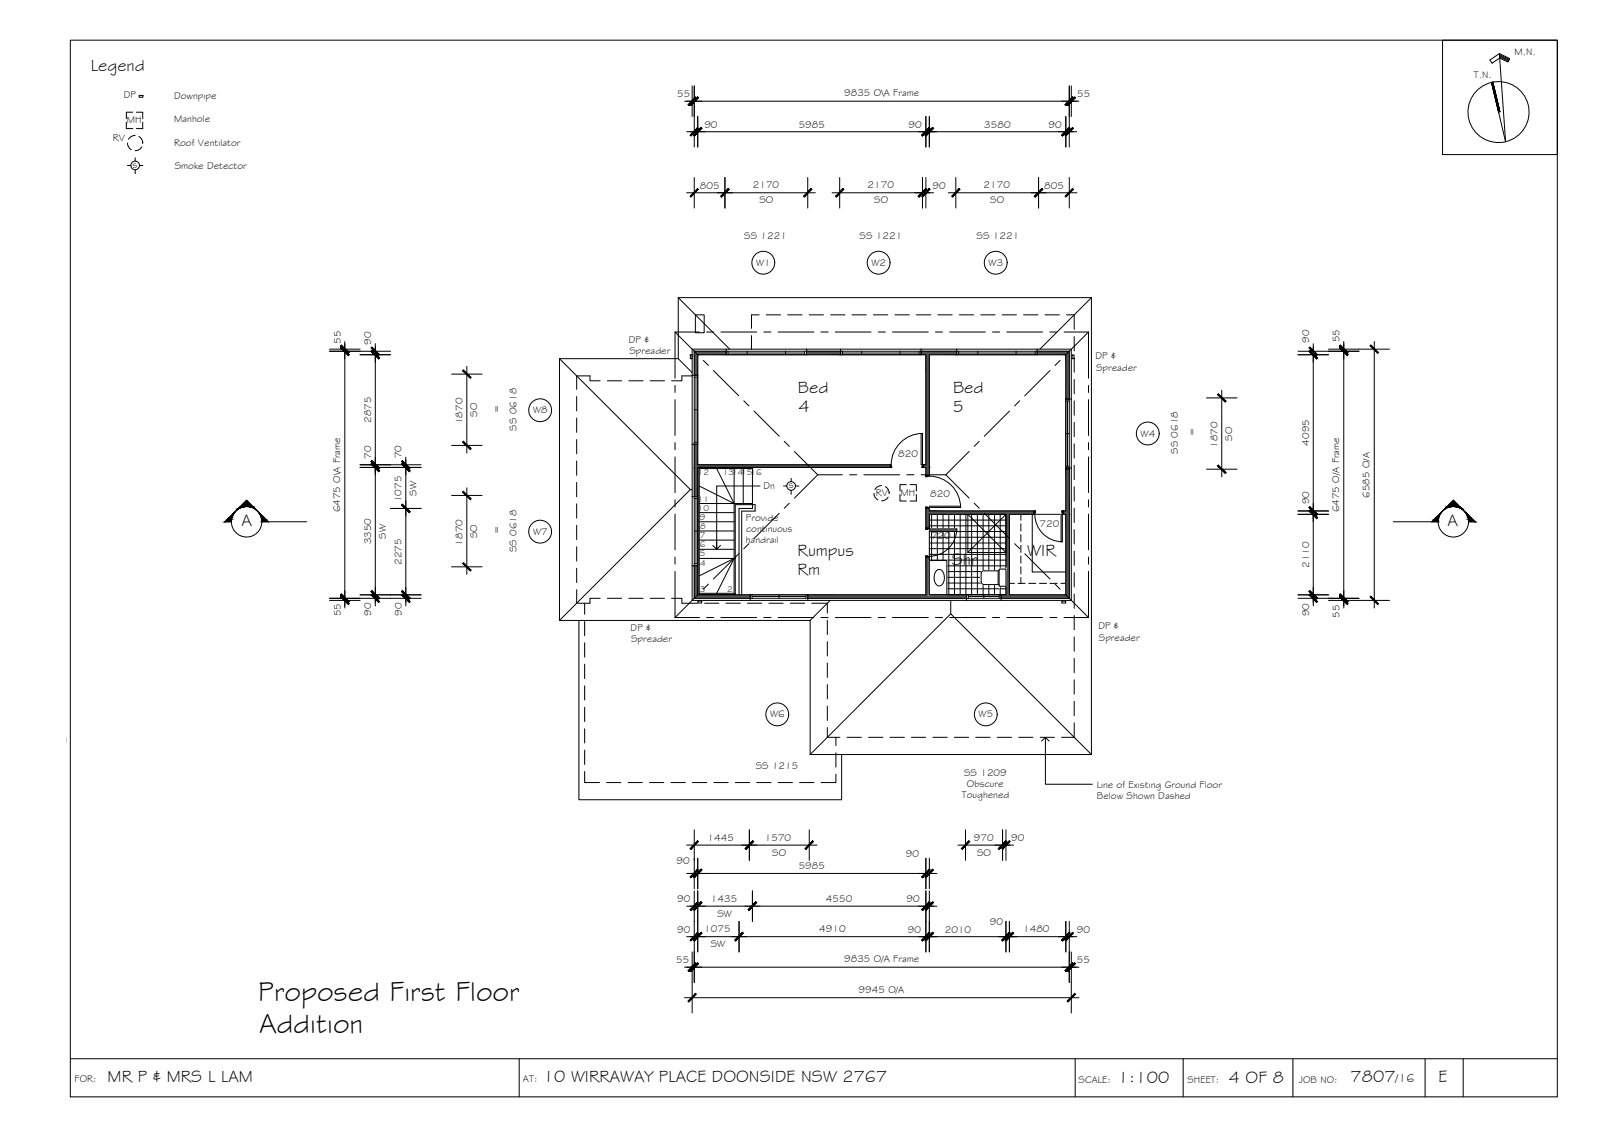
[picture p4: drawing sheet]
<svg xmlns="http://www.w3.org/2000/svg" width="420mm" height="297mm" viewBox="0 0 420 297" stroke-linecap="round" stroke-linejoin="round" font-family="sans-serif">
<!-- layer: HATCH -->
<g fill="#545454" stroke="#545454" stroke-width=".26">
<path d="M272 92.1l8.4 .9v-.9zM272 92.1l8.4 .9h-8.4z"/>
<path d="M241.6 92.1l9.3 .9v-.9zM241.6 92.1l9.3 .9h-9.3z"/>
<path d="M211.5 92.1l9 .9v-.9zM211.5 92.1l9 .9h-9z"/>
<path d="M182.1 92.1l8.3 .9v-.9zM182.1 92.1l8.3 .9h-8.3z"/>
<path d="M182.1 93l.9 5.4v-5.4zM182.1 93l.9 5.4h-.9z"/>
<path d="M279.5 93l.9 11.6v-11.6zM279.5 93l.9 11.6h-.9z"/>
<path d="M242.8 93l.9 28.8v-28.8zM242.8 93l.9 28.8h-.9z"/>
<path d="M182.1 116.5l.9 5.3v-5.3zM182.1 116.5l.9 5.3h-.9z"/>
<path d="M242.1 121.8l1.6 .7v-.7zM242.1 121.8l1.6 .7h-1.6z"/>
<path d="M182.1 121.8l51.4 .7v-.7zM182.1 121.8l51.4 .7h-51.4z"/>
<path d="M242.8 122.5l.9 2.1v-2.1zM242.8 122.5l.9 2.1h-.9z"/>
<path d="M182.1 122.5l.9 7.7v-7.7zM182.1 122.5l.9 7.7h-.9z"/>
<path d="M279.5 122.7l.9 11.3v-11.3zM279.5 122.7l.9 11.3h-.9z"/>
<path d="M242.8 133.3l.9 .7v-.7zM242.8 133.3l.9 .7h-.9z"/>
<path d="M278.8 134l1.6 .8v-.8zM278.8 134l1.6 .8h-1.6z"/>
<path d="M242.8 134l28.4 .8v-.8zM242.8 134l28.4 .8h-28.4z"/>
<path d="M242.8 134.8l.9 3.6v-3.6zM242.8 134.8l.9 3.6h-.9z"/>
<path d="M263.8 134.8l.9 9v-9zM263.8 134.8l.9 9h-.9z"/>
<path d="M242.8 146l.9 1v-1zM242.8 146l.9 1h-.9z"/>
<path d="M279.5 134.8l.9 21.1v-21.1zM279.5 134.8l.9 21.1h-.9z"/>
<path d="M263.8 143.8l.9 12.1v-12.1zM263.8 143.8l.9 12.1h-.9z"/>
<path d="M242.8 147l.9 8.9v-8.9zM242.8 147l.9 8.9h-.9z"/>
<path d="M182.1 148.3l.9 7.6v-7.6zM182.1 148.3l.9 7.6h-.9z"/>
<path d="M262.6 155.9l17.8 1v-1zM262.6 155.9l17.8 1h-17.8z"/>
<path d="M182.1 155.9l14.7 1v-1zM182.1 155.9l14.7 1h-14.7z"/>
<path d="M211.9 155.9l41.6 1v-1zM211.9 155.9l41.6 1h-41.6z"/>
</g>
<!-- layer: WINDOWS -->
<g fill="none" stroke="#000" stroke-width=".26">
<path d="M181.5 98.4v18.1M182.1 98.4h.9v18.1h-.9zM182.1 98.9h.9M182.5 98.9v17.1M183 98.4v18.1M190.4 92.1h21.1v.9h-21.1zM190.4 93h21.1M190.4 91.5h21.1M190.9 92.1v.9M190.9 92.6h20.1M196 92.1v.9M206 92.1v.9"/>
<path d="M211 92.1v.9M220.5 92.1h21.1v.9h-21.1zM220.5 93h21.1M220.5 91.5h21.1M221 92.6h20.1M221 92.1v.9M226 92.1v.9M236 92.1v.9M241.1 92.1v.9M250.9 92.1h21.1v.9h-21.1zM250.9 93h21.1M250.9 91.5h21.1"/>
<path d="M251.4 92.6h20.1M251.4 92.1v.9M256.4 92.1v.9M266.5 92.1v.9M271.5 92.1v.9M182.1 107.4h.9M182.1 116h.9M279.5 104.6h.9v18.1h-.9zM279.5 105.1h.9M279.5 104.6v18.1M279.5 113.7h.9M280 105.1v17.1"/>
<path d="M281 104.6v18.1M181.5 130.2v18.1M182.1 130.2h.9v18.1h-.9zM182.1 130.7h.9M182.1 139.2h.9M182.5 130.7v17.1M183 130.2v18.1M279.5 123h.9M279.5 122.2h.9M182.1 147.8h.9M196.8 155.9h15.1v1h-15.1zM196.8 155.9h15.1"/>
<path d="M196.8 157.4h15.1M197.3 156.4h14.1M197.3 155.9v1M204.3 155.9v1M211.4 155.9v1M253.5 155.9h9.1v1h-9.1zM253.5 155.9h9.1M253.5 157.4h9.1M254 155.9v1M254 156.4h8.1M258 155.9v1M262.1 155.9v1"/>
<circle cx="200.2" cy="68.9" r="3"/>
<circle cx="230.4" cy="68.9" r="3"/>
<circle cx="261.2" cy="68.9" r="3"/>
<circle cx="141.7" cy="107.6" r="3"/>
<circle cx="301" cy="113.6" r="3"/>
<circle cx="141.7" cy="139.4" r="3"/>
<circle cx="203.9" cy="187.3" r="3"/>
<circle cx="258.5" cy="187.3" r="3"/>
</g>
<!-- layer: NEWWORK -->
<g fill="none" stroke="#000" stroke-width=".26">
<path d="M190.4 91.5v1.5h-7.4v5.4h-1.5M190.4 92.1h-8.3v6.3M211.5 91.5v1.5h9v-1.5M211.5 92.1h9M241.6 91.5v1.5h1.2v28.8h-.7v.7h.7v2.1h.9v-31.6h7.2v-1.5M241.6 92.1h9.3M272 91.5v1.5h7.5v11.6h1.5M272 92.1h8.4v12.5M181.5 116.5h1.5v5.3h50.5v.7h-50.5v7.7h-1.5M182.1 116.5v13.7M264.7 134.8h14.8v21.1h-14.8zM271.2 134.8v-.8h-27.5v-.7h-.9v5.1h.9"/>
<path d="M280.4 122.7v34.2h-17.8M281 122.7h-1.5v11.3h-.7v.8M181.5 148.3h1.5v7.6h13.8v1.5M182.1 148.3v8.6h14.7M211.9 156.9h41.6M243.7 146h-.9v9.9h-30.9v1.5M253.5 157.4v-1.5h-9.8v-21.1h20.1v21.1h-1.2v1.5"/>
</g>
<!-- layer: BORDER -->
<g fill="none" stroke="#000" stroke-width=".26">
<path d="M18.4 10.5h390v277.1h-390zM378.3 10.5h30.1v30h-30.1zM393.2 14l2.7 1.4-.4 .9-2.2-1.1-2 1.4-.5-.9 2.4-1.7 1.7 23.2-3.7-15.6M393.3 14.3l2.5 1.3M393.3 14.6l2.4 1.2M393.3 14.9l2.3 1.1M391.5 21.5l1.9 7.8M18.4 277.6h390M136.2 277.6v10M282 277.6v10M310.3 277.6v10M339.1 277.6v10"/>
<path d="M373.8 277.6v10M383.8 277.6v10"/>
<circle cx="393" cy="29.4" r="8"/>
</g>
<!-- layer: SERVICES -->
<g fill="none" stroke="#000" stroke-width=".26">
<path d="M33.1 32v1.7h1.7M33.4 37.5l.4 1.1 .6 .6M34.8 29.4h-1.7v1.7M35.4 35.5l-1.1 .3-.6 .7M35.8 29.4h1.6v1.7M36.4 35.8l.7 .6 .3 1.1M36.5 25h1v.5h-1zM37.2 38.5l-.7 .7-1.1 .3M37.4 37.5h.1M37.4 32v1.7h-1.6M33.4 43.4h.9M35.5 41.4v.9"/>
<path d="M35.5 44.5v1M36.6 43.4h.9M181 93h.5v1h-.5zM281.2 93h.5v1h-.5zM205.5 127.4h.9M207.5 125.4v.9M207.5 128.6v1M208.6 127.4h.9M229.2 129.3l.3 1.1 .7 .6M231.2 127.3l-1.1 .3-.6 .7M232.2 127.6l.7 .6 .3 1.1M232.9 130.3l-.6 .7-1.1 .3"/>
<path d="M233.2 129.3h.1M236 129.7v1.7h1.7M237.7 127.1h-1.7v1.6M238.7 127.1h1.6v1.6M240.3 129.7v1.7h-1.6M183 157.6h1v.5h-1zM278.5 157.6h1v.5h-1z"/>
<circle cx="35.5" cy="43.4" r="1.13"/>
<circle cx="207.5" cy="127.4" r="1.13"/>
</g>
<!-- layer: EXISTING -->
<g fill="none" stroke="#000" stroke-width=".26">
<path d="M157.4 99.8h-2.7v-1.3h-3.5v3.6M159.3 99.8h3.7M164.9 99.8h3.8M170.5 99.8h3.8M181.5 98.5h-2.7v1.3h-2.6M182.4 82.5h2.3v4.7h-2.3zM197.1 88v3.5M199.1 82.5h-2v3.6M201 82.5h3.7M206.6 82.5h3.7M212.2 82.5h3.8M217.9 82.5h3.7"/>
<path d="M223.5 82.5h3.7M229.1 82.5h3.7M234.7 82.5h3.8M240.4 82.5h3.7M246 82.5h3.7M251.6 82.5h3.7M257.2 82.5h3.8M262.9 82.5h3.7M268.5 82.5h3.7M274.1 82.5h3.7M279.7 82.5h2v3.9M281.7 88.2v3.8"/>
<path d="M281.7 93.9v3.7M281.7 99.5v3.7M151.2 104v3.7M151.2 109.6v3.7M151.2 115.2v3.8M281.7 105.1v3.8M281.7 110.7v3.8M281.7 116.4v3.7M151.2 120.9v3.7M151.2 126.5v3.7M151.2 132.1v3.7M151.2 137.7v3.8"/>
<path d="M281.7 122v3.7M281.7 127.6v3.8M281.7 133.2v3.8M281.7 138.9v3.7M151.2 154.6v3.6h3.5v-1.3h2.7M151.2 143.4v3.7M151.2 149v3.7M153.3 158.2v2.8M159.3 156.9h3.7M164.9 156.9h3.8M170.5 156.9h3.8M176.2 156.9h2.6v1.3h4.1"/>
<path d="M184.8 158.2h3.7M190.4 158.2h3.8M196 158.2h3.8M201.7 158.2h3.7M207.3 158.2h3.7M212.9 158.2h4.1v2.5M281.7 144.5v3.7M281.7 150.1v3.8M281.7 155.7v3.8M153.3 162.9v3.8M153.3 168.5v3.8M153.3 174.2v3.7"/>
<path d="M153.3 179.8v3.7M217 162.6v3.8M217 168.2v3.8M217 173.9v3.7M217 179.5v3.7M281.7 161.4v3.7M281.7 167v3.7M281.7 172.6v3.8M281.7 178.2v3.8M153.3 185.4v3.8M153.3 191v3.8M153.3 196.7v3.7"/>
<path d="M217 190.7v2.6h3.3M217 185.1v3.8M219.2 193.3v2.2M219.2 197.4v3.7M222.2 193.3h3.7M227.8 193.3h3.7M233.4 193.3h3.8M239 193.3h3.8M244.7 193.3h3.7M250.3 193.3h3.7M255.9 193.3h3.8M261.5 193.3h3.8"/>
<path d="M267.2 193.3h3.7M272.8 193.3h3.7M281.7 183.9v3.7M281.7 189.5v3.8h-3.3M153.3 202.3v2.9h3.9M159.1 205.2h3.7M164.7 205.2h3.8M170.4 205.2h3.7M176 205.2h3.7M181.6 205.2h3.7M187.2 205.2h3.8M192.9 205.2h3.7"/>
<path d="M198.5 205.2h3.7M204.1 205.2h3.7M209.7 205.2h3.8M219.2 203v2.2h-3.8"/>
</g>
<!-- layer: ROOFPLAN EXIST. -->
<g fill="none" stroke="#000" stroke-width=".26">
<path d="M177.9 78v16M177.9 78h108.3M177.9 78l13.5 13.5M286.2 78v119.8M286.2 78l-13.5 13.5M146.7 94v68.7M146.7 94h31.2M146.7 94l34.3 34.3M177.9 94l3.6 3.7M181 128.3l-34.3 34.4M181 128.3h.5M217.7 157.4l-5.2 5.3"/>
<path d="M249.4 157.4v3.5M146.7 162.7h65.8M151.8 162.7v47h68.9v-11.9M212.5 162.7v35.1M249.4 160.9l-36.9 36.9M249.4 160.9l36.8 36.9M212.5 197.8h73.7"/>
</g>
<!-- layer: TILES -->
<g fill="none" stroke="#000" stroke-width=".26">
<path d="M243.7 136.3h20.1M243.7 137.9h20.1M243.7 139.4h20.1M244.3 134.8v21.1M245.8 134.8v21.1M247.3 134.8v21.1M248.8 134.8v21.1M250.3 134.8v21.1M251.8 134.8v21.1M253.3 134.8v21.1M254.8 134.8v21.1M256.3 134.8v21.1"/>
<path d="M257.8 134.8v21.1M259.3 134.8v21.1M260.8 134.8v21.1M262.3 134.8v21.1M243.7 140.9h20.1M243.7 142.4h20.1M243.7 143.8h20.1M243.7 145.3h20.1M243.7 146.8h20.1M243.7 148.4h20.1M243.7 149.9h20.1M243.7 151.4h20.1"/>
<path d="M243.7 152.9h20.1M243.7 154.4h20.1M243.7 155.9h20.1"/>
</g>
<!-- layer: 0.13 -->
<g fill="none" stroke="#000" stroke-width=".26">
<path d="M241.9 113.6a8.2 8.2 0 0 0-8.2 8.2M243.7 124.8a8.2 8.2 0 0 1 8.2 8.2M250.9 138.6a7.2 7.2 0 0 1-7.2 7.3M267.7 134.8v1.6M267.7 137.3v1.9M270.7 134.8v15.2h8.8M271.4 134.8a7.2 7.2 0 0 0 7.2 7.2M264.7 152.9h1.4M267 152.9h1.8M267.7 140.2v1.8M267.7 143v1.8M267.7 145.8v1.9"/>
<path d="M267.7 148.6v1.9M267.7 151.4v1.5M269.8 152.9h1.9M272.6 152.9h1.9M275.4 152.9h1.9M278.2 152.9h1.3"/>
</g>
<!-- layer: ROOFPLAN NEW -->
<g fill="none" stroke="#000" stroke-width=".26">
<path d="M177 87.1v12.1M177 87.1h6.4M177 87.1l6.2 6.1M184.5 94.5l1.3 1.3M185.3 87.1h1.9M187.1 97.1l6.7 6.7M189.1 87.1h9.3M200.3 87.1h1.9M204.1 87.1h9.4M215.3 87.1h1.9M219.1 87.1h9.3M230.3 87.1h1.9"/>
<path d="M234.1 87.1h9.3M245.3 87.1h1.9M249.1 87.1h9.4M260.3 87.1h1.9M264.1 87.1h9.3M275.3 87.1h1.9M275.4 97.1l-6.6 6.7M278 94.5l-1.3 1.3M279.1 87.1h6.4M285.5 87.1v12.1M285.5 87.1l-6.1 6.1M177 101v1.9"/>
<path d="M177 104.8v9.4M177 116v1.9M177 119.8v9.4M195.1 105.1l1.3 1.3M197.7 107.8l6.7 6.6M205.7 115.7l1.3 1.3M208.4 118.4l6.1 6.1M254.2 118.4l-6.1 6.1M256.8 115.7l-1.3 1.3M264.8 107.8l-6.6 6.6M267.4 105.1l-1.3 1.3M285.5 101v1.9"/>
<path d="M285.5 104.8v9.4M285.5 116v1.9M285.5 119.8v9.4M177 131v1.9M177 134.8v9.4M204.4 134.6l-6.7 6.6M207 131.9l-1.3 1.3M214.5 124.5l-6.1 6.1M214.5 124.5h6.4M222.8 124.5h1.9M226.6 124.5h9.4M237.8 124.5h1.9"/>
<path d="M241.6 124.5h6.5M248.1 124.5l6.1 6.1M255.5 131.9l1.3 1.3M258.2 134.6l6.6 6.6M285.5 131v1.9M285.5 134.8v9.4M177 146v1.9M177 149.8v12.1M183.2 155.8l-6.2 6.1M185.8 153.1l-1.3 1.4M193.8 145.2l-6.7 6.6M196.4 142.5l-1.3 1.4"/>
<path d="M266.1 142.5l1.3 1.4M268.8 145.2l6.6 6.6M276.7 153.1l1.3 1.4M279.4 155.8l6.1 6.1M285.5 146v1.9M285.5 149.8v12.1M177 161.9h6.4M185.3 161.9h1.9M189.1 161.9h9.3M200.3 161.9h1.9M204.1 161.9h9.4M215.3 161.9h1.9"/>
<path d="M219.1 161.9h9.3M230.3 161.9h1.9M234.1 161.9h9.3M245.3 161.9h1.9M249.1 161.9h9.4M260.3 161.9h1.9M264.1 161.9h9.3M275.3 161.9h1.9M279.1 161.9h6.4"/>
</g>
<!-- layer: STAIRS -->
<g fill="none" stroke="#000" stroke-width=".26">
<path d="M183.4 132h13.9M183.4 139.2h9.1M183.4 136.8h9.1M183.4 134.4h9.1M188 122.8l4.5 9.2-9.1-4.6M192.5 122.8v32.7M194.9 122.8v9.2M197.3 122.8h-13.9v32.7h9.4M199.3 127.4h-11.3v16.6v-2M183.4 151l9.1-4.6-4.5 9.1M183.4 146.4h9.4M183.4 144h9.1"/>
<path d="M183.4 141.6h9.1M187 143l1 1 1-1M192.8 155.9h-9.7v-33.4h14.2v10.8h-3.5v22.6M192.8 155.9v-23.6h5.2v1.7h-3.5v21.9"/>
</g>
<!-- layer: BORDER -->
<g fill="#000" stroke="#000" stroke-width=".26">
<path d="M391.2 21.6l1.8 7.8zM391.2 21.6l.3-.1 1.6 7.9z"/>
<path d="M391.5 21.5l1.6 7.9 .3-.1zM391.5 21.5l1.9 7.8z"/>
</g>
<!-- layer: MASK -->
<g fill="#fff" stroke="#fff" stroke-width=".26">
<path d="M243.7 132.7v.3l8.2-.3zM243.7 133l8.2-.3v.3z"/>
<path d="M241.6 113.7v8.1h.3zM241.6 113.7h.3v8.1z"/>
<path d="M278.3 134.8h.3l-.3 7.2zM278.6 134.8l-.3 7.2h.3z"/>
<path d="M243.7 138.7l7.2 .3h-7.2zM243.7 138.7l7.2 .3v-.3z"/>
<path d="M257.4 150.3l-.1 2.2zM257.4 150.3v2.3z"/>
<path d="M257.4 150.3v2.3zM257.4 150.3v2.3z"/>
<path d="M257.4 150.1v2.5zM257.4 150.1v2.7z"/>
<path d="M257.4 150.1v2.7zM257.4 150.1v2.7z"/>
<path d="M257.4 150v2.8zM257.4 150v2.9z"/>
<path d="M257.4 150v2.9zM257.5 150v2.9z"/>
<path d="M257.5 149.9v3zM257.5 149.9v3.1z"/>
<path d="M257.5 149.9v3.1zM257.6 149.9v3.1z"/>
<path d="M257.6 149.9v3.1zM257.6 149.8v3.3z"/>
<path d="M257.6 149.8v3.3zM257.7 149.8v3.3z"/>
<path d="M257.7 149.8v3.3zM257.7 149.7v3.5z"/>
<path d="M257.7 149.7v3.5zM257.8 149.7v3.5z"/>
<path d="M257.8 149.7v3.5zM257.8 149.7v3.5z"/>
<path d="M257.8 149.7v3.5zM257.9 149.7v3.5zM257.9 149.7v3.5zM257.9 149.7v3.5z"/>
<path d="M257.9 149.7v3.5l.2-3.5zM258.1 149.7v3.6l-.2-.1z"/>
<path d="M258.1 149.7v3.6l3.9-3.6zM258.1 153.3l3.9-3.6v3.6z"/>
<path d="M262 149.4v4.1zM262 149.4v4.1z"/>
<path d="M262.1 149.4l-.1 4.1zM262.1 149.4v4.2z"/>
<path d="M262.1 149.3v4.3zM262.1 149.3v4.3z"/>
<path d="M262.1 149.3v4.3zM262.1 149.3v4.3z"/>
<path d="M262.1 149.2v4.4zM262.1 149.2v4.5z"/>
<path d="M262.1 149.2v4.5zM262.2 149.2v4.5z"/>
<path d="M262.2 149.2v4.5zM262.2 149.2v4.5z"/>
<path d="M262.2 149.2v4.5zM262.3 149.2l-.1 4.5z"/>
<path d="M262.3 149.2v4.5l1.5-4.5zM263.8 149.2v4.5h-1.5z"/>
<path d="M243.7 147v8.9l4.6-8.9zM248.3 147v8.9h-4.6z"/>
</g>
<path d="M241.6 113.7h.3v8.1h-.3zM243.7 132.7h8.2v.3h-8.2zM243.7 138.7h7.2v.3h-7.2zM278.3 134.8h.3v7.2h-.3zM243.7 147h4.6v8.9h-4.6zM258.1 149.6a.75 .75 0 0 0-.8 .8v2.1a.75 .75 0 0 0 .8 .7l3.9 .1 .1 .3M258.1 149.7h3.9l.3-.5h1.5v4.5l-1.7-.1" fill="none" stroke="#fff" stroke-width=".26"/>
<!-- layer: DOORS -->
<path d="M241.6 113.7h.3v8.1h-.3zM233.5 121.8h.2l.2 .7h-.4zM241.9 121.8h.2v.7h-.3zM242.8 132.9l.9 .1v.3h-.9zM242.8 124.6h.9v.3l-.9 .1zM242.8 138.4h.9v.3l-.9 .1zM243.7 132.7h8.2v.3h-8.2zM243.7 138.7h7.2v.3h-7.2zM271.2 134h.4l-.2 .8h-.2zM278.3 134.8h.3v7.2h-.3zM278.5 134h.3v.8h-.2zM242.8 145.7l.9 .2v.1h-.9z" fill="none" stroke="#000" stroke-width=".26"/>
<!-- layer: WETAREA FIXTURES -->
<path d="M253.8 134.8h10v10.1h-10zM253.8 134.8l10 10.1M263.8 134.8l-10 10.1M243.7 147h4.6v8.9h-4.6zM245.6 149.6a1.17 1.17 0 0 1 1.3-.2 1.17 1.17 0 0 1 .7 1.2 2.44 2.44 0 0 1-1.1 3 2.01 2.01 0 0 1-1.5-2.7zM258.1 149.6a.75 .75 0 0 0-.8 .8v2.1a.75 .75 0 0 0 .8 .7l3.9 .1M258.1 149.7h3.9M261.8 149.7v3.6M262.1 149.3l1.7-.1v4.5h-1.5l-.3-.2z" fill="none" stroke="#000" stroke-width=".26"/>
<!-- layer: DIMENSION -->
<g fill="none" stroke="#000" stroke-width=".26">
<path d="M179.5 26.5h103.5M180.1 34.5h102.3M181.5 22.5v8M182.1 22.5v16M183 30.5v8M242.8 30.5v8M243.7 30.5v8M279.5 30.5v8M280.4 22.5v16M281 22.5v8M180.1 50.5h33.7M182.1 46.5v8"/>
<path d="M190.1 46.5v8M211.8 46.5v8M218.2 50.5h26.6M220.2 46.5v8M241.9 46.5v8M242.8 46.5v8M248.7 50.5h33.7M250.7 46.5v8M272.4 46.5v8M280.4 46.5v8M86.4 91.5h8M86.4 92.1h16"/>
<path d="M90.4 89.5v69.9M94.4 93h8M98.4 90.1v68.7M118.4 98.1h8M122.4 96.1v22.7M340.4 92.1h16M340.4 93h8M344.4 90.1v68.7M348.4 91.5h16M352.4 89.5v69.9M360.4 89.5v69.9M106.4 119.8v39"/>
<path d="M118.4 116.8h8M316.4 104.3h8M320.4 102.3v22.7M94.4 121.8h16M94.4 122.5h16M102.4 133.3h8M118.4 129.9h8M122.4 127.9v22.7M316.4 123h8M340.4 134h8M340.4 134.8h8M86.4 156.9h24"/>
<path d="M86.4 157.4h8M94.4 155.9h16M118.4 148.6h8M340.4 156.9h16M340.4 155.9h8M348.4 157.4h16M182.1 217.6v15.4M196.5 217.6v8M212.2 217.6v8M253.2 217.6v8M262.9 217.6v8M263.8 217.6v8"/>
<path d="M180.1 221.6h34.1M180.1 237.6h65.6M180.1 229h65.6M182.1 233.6v24M183 225v8M183 233.6v16M197.3 233.6v8M242.8 225v8M242.8 233.6v16M243.7 225v8M243.7 233.6v16M251.2 221.6h14.6"/>
<path d="M179.5 253.6h103.5M180.1 245.6h102.3M181.5 249.6v16M193.8 241.6v8M263.8 241.6v8M264.7 241.6v8M279.5 241.6v8M280.4 241.6v16M281 249.6v16M179.5 261.6h103.5"/>
</g>
<!-- layer: 0 -->
<g fill="#000" stroke="#000" stroke-width=".26">
<path d="M180.4 27.4l.2 .2 1.8-2.2zM182.4 25.4l.2 .2-2 2z"/>
<path d="M181 35.4l.2 .2 1.8-2.2zM183 33.4l.2 .2-2 2z"/>
<path d="M183 25.4l-1.8 2.2 2-2zM183 25.4l-1.8 2.2-.2-.2z"/>
<path d="M183 25.4l-1.8 2.2 2-2zM183 25.4l-1.8 2.2-.2-.2z"/>
<path d="M183.9 33.4l-1.8 2.2 2-2zM181.9 35.4l2-2-1.8 2.2z"/>
<path d="M183.9 33.4l-1.8 2.2 2-2zM181.9 35.4l2-2-1.8 2.2z"/>
<path d="M241.7 35.4l.2 .2 1.8-2.2zM243.7 33.4l.2 .2-2 2z"/>
<path d="M241.7 35.4l.2 .2 1.8-2.2zM243.7 33.4l.2 .2-2 2z"/>
<path d="M244.6 33.4l-1.8 2.2 2-2zM242.6 35.4l2-2-1.8 2.2z"/>
<path d="M244.6 33.4l-1.8 2.2 2-2zM242.6 35.4l2-2-1.8 2.2z"/>
<path d="M278.4 35.4l.2 .2 1.8-2.2zM280.4 33.4l.2 .2-2 2z"/>
<path d="M278.4 35.4l.2 .2 1.8-2.2zM280.4 33.4l.2 .2-2 2z"/>
<path d="M279.3 27.4l.2 .2 1.8-2.2zM281.3 25.4l.2 .2-2 2z"/>
<path d="M279.3 27.4l.2 .2 1.8-2.2zM281.3 25.4l.2 .2-2 2z"/>
<path d="M281.3 33.4l-1.8 2.2 2-2zM279.3 35.4l2-2-1.8 2.2z"/>
<path d="M281.9 25.4l-1.8 2.2 2-2zM279.9 27.4l2-2-1.8 2.2z"/>
<path d="M183 49.4l-1.8 2.2 2-2zM183 49.4l-1.8 2.2-.2-.2z"/>
<path d="M189 51.4l.2 .2 1.8-2.2zM191 49.4l.2 .2-2 2z"/>
<path d="M191 49.4l-1.8 2.2 2-2zM189 51.4l2-2-1.8 2.2z"/>
<path d="M210.7 51.4l.2 .2 1.8-2.2zM212.7 49.4l.2 .2-2 2z"/>
<path d="M221.1 49.4l-1.8 2.2 2-2zM219.1 51.4l2-2-1.8 2.2z"/>
<path d="M240.8 51.4l.2 .2 1.8-2.2zM242.8 49.4l.2 .2-2 2z"/>
<path d="M240.8 51.4l.2 .2 1.8-2.2zM242.8 49.4l.2 .2-2 2z"/>
<path d="M243.7 49.4l-1.8 2.2 2-2zM243.7 49.4l-1.8 2.2-.2-.2z"/>
<path d="M251.6 49.4l-1.8 2.2 2-2zM251.6 49.4l-1.8 2.2-.2-.2z"/>
<path d="M271.3 51.4l.2 .2 1.8-2.2zM273.3 49.4l.2 .2-2 2z"/>
<path d="M273.3 49.4l-1.8 2.2 2-2zM273.3 49.4l-1.8 2.2-.2-.2z"/>
<path d="M279.3 51.4l.2 .2 1.8-2.2zM281.3 49.4l.2 .2-2 2z"/>
<path d="M89.5 90.4l-.2 .2 2.3 1.8zM89.3 90.6l2.3 1.8-.3 .3z"/>
<path d="M89.3 91.2l2 2 .3-.2zM89.5 91l2.1 2-2.3-1.8z"/>
<path d="M89.3 91.2l2 2 .3-.2zM89.5 91l2.1 2-2.3-1.8z"/>
<path d="M97.3 91.2l2.2 1.8-2-2zM97.3 91.2l2.2 1.8-.2 .2z"/>
<path d="M97.3 92.1l2 2 .2-.2zM97.3 92.1l.2-.2 2 2z"/>
<path d="M97.3 92.1l2 2 .2-.2zM97.3 92.1l.2-.2 2 2z"/>
<path d="M121.3 97.2l2 2 .2-.2zM121.3 97.2l.2-.2 2 2z"/>
<path d="M343.5 91l-.2 .2 2.2 1.8zM343.3 91.2l2.2 1.8-.2 .2z"/>
<path d="M343.3 92.1l2 2 .2-.2zM343.5 91.9l2 2-2.2-1.8z"/>
<path d="M343.3 92.1l2 2 .2-.2zM343.5 91.9l2 2-2.2-1.8z"/>
<path d="M351.5 90.4l-.2 .2 2.2 1.8zM351.3 90.6l2.2 1.8-.2 .3z"/>
<path d="M351.3 91.2l2 2 .2-.2zM351.3 91.2l.2-.2 2 2z"/>
<path d="M351.3 91.2l2 2 .2-.2zM351.3 91.2l.2-.2 2 2z"/>
<path d="M359.3 90.6l2 2.1 .2-.3zM359.3 90.6l.2-.2 2 2z"/>
<path d="M121.5 115.7l-.2 .2 2.2 1.8zM121.3 115.9l2.2 1.8-.2 .2z"/>
<path d="M319.3 103.4l2 2 .2-.2zM319.3 103.4l.2-.2 2 2z"/>
<path d="M97.5 120.7l-.2 .3 2.2 1.7zM97.3 121l2.2 1.7-.2 .3z"/>
<path d="M97.5 120.7l-.2 .3 2.2 1.7zM97.3 121l2.2 1.7-.2 .3z"/>
<path d="M97.3 121.7l2 1.9 .2-.2zM97.3 121.7l.2-.3 2 2z"/>
<path d="M97.3 121.7l2 1.9 .2-.2zM97.3 121.7l.2-.3 2 2z"/>
<path d="M105.5 132.2l-.2 .2 2.2 1.8zM105.3 132.4l2.2 1.8-.2 .2z"/>
<path d="M105.5 120.7l-.2 .3 2.2 1.7zM105.3 121l2.2 1.7-.2 .3z"/>
<path d="M105.3 121.7l2 1.9 .2-.2zM105.3 121.7l.2-.3 2 2z"/>
<path d="M105.3 132.4l2 2 .2-.2zM105.3 132.4l.2-.2 2 2z"/>
<path d="M105.3 121.7l2 1.9 .2-.2zM105.3 121.7l.2-.3 2 2z"/>
<path d="M121.3 129l2 2 .2-.2zM121.3 129l.2-.2 2 2z"/>
<path d="M319.5 121.9l-.2 .2 2.2 1.8zM319.3 122.1l2.2 1.8-.2 .2z"/>
<path d="M343.5 132.8l-.2 .2 2.2 1.8zM343.3 133l2.2 1.8-.2 .3z"/>
<path d="M343.5 132.8l-.2 .2 2.2 1.8zM343.3 133l2.2 1.8-.2 .3z"/>
<path d="M343.3 134l2 1.9 .2-.2zM343.3 134l.2-.3 2 2z"/>
<path d="M343.3 134l2 1.9 .2-.2zM343.3 134l.2-.3 2 2z"/>
<path d="M89.5 155.7l-.2 .3 2.3 1.7zM89.3 156l2.3 1.7-.3 .3z"/>
<path d="M89.5 155.7l-.2 .3 2.3 1.7zM89.3 156l2.3 1.7-.3 .3z"/>
<path d="M89.3 156.5l2 2 .3-.2zM89.5 156.3l2.1 2-2.3-1.8z"/>
<path d="M97.3 155.1l2.2 1.7-2-2zM97.3 155.1l2.2 1.7-.2 .2z"/>
<path d="M97.3 155.1l2.2 1.7-2-2zM97.3 155.1l2.2 1.7-.2 .2z"/>
<path d="M97.3 156l2 2 .2-.3zM97.5 155.7l2 2-2.2-1.7z"/>
<path d="M105.5 154.8l-.2 .3 2.2 1.7zM105.3 155.1l2.2 1.7-.2 .2z"/>
<path d="M105.5 154.8l-.2 .3 2.2 1.7zM105.3 155.1l2.2 1.7-.2 .2z"/>
<path d="M105.3 156l2 2 .2-.3zM105.5 155.7l2 2-2.2-1.7z"/>
<path d="M121.5 147.5l-.2 .2 2.2 1.8zM121.3 147.7l2.2 1.8-.2 .2z"/>
<path d="M343.5 154.8l-.2 .3 2.2 1.7zM343.3 155.1l2.2 1.7-.2 .2z"/>
<path d="M343.5 154.8l-.2 .3 2.2 1.7zM343.3 155.1l2.2 1.7-.2 .2z"/>
<path d="M343.3 156l2 2 .2-.3zM343.5 155.7l2 2-2.2-1.7z"/>
<path d="M351.5 155.7l-.2 .3 2.2 1.7zM351.3 156l2.2 1.7-.2 .3z"/>
<path d="M351.5 155.7l-.2 .3 2.2 1.7zM351.3 156l2.2 1.7-.2 .3z"/>
<path d="M351.3 156.5l2 2 .2-.2zM351.5 156.3l2 2-2.2-1.8z"/>
<path d="M359.5 156.3l-.2 .2 2.2 1.8zM359.3 156.5l2.2 1.8-.2 .2z"/>
<path d="M183 236.4l-2 2.1 .2 .2zM183 236.4l.2 .3-2 2z"/>
<path d="M183 227.9l-2 2 .2 .2zM183 227.9l.2 .2-2 2z"/>
<path d="M183 220.4l-1.8 2.3 2-2zM183 220.4l-1.8 2.3-.2-.2z"/>
<path d="M183.9 236.4l-1.8 2.3 2-2zM181.9 238.5l2-2.1-1.8 2.3z"/>
<path d="M183.9 236.4l-1.8 2.3 2-2zM181.9 238.5l2-2.1-1.8 2.3z"/>
<path d="M183.9 227.9l-1.8 2.2 2-2zM183.9 227.9l-1.8 2.2-.2-.2z"/>
<path d="M183.9 227.9l-1.8 2.2 2-2zM183.9 227.9l-1.8 2.2-.2-.2z"/>
<path d="M197.4 220.4l-2 2.1 .3 .2zM197.4 220.4l.2 .3-1.9 2z"/>
<path d="M196.2 238.5l.2 .2 1.8-2.3zM198.2 236.4l.2 .3-2 2z"/>
<path d="M197.4 220.4l-1.7 2.3 1.9-2zM197.4 220.4l-1.7 2.3-.3-.2z"/>
<path d="M198.2 236.4l-1.8 2.3 2-2zM198.2 236.4l-1.8 2.3-.2-.2z"/>
<path d="M211.1 222.5l.2 .2 1.8-2.3zM213.1 220.4l.2 .3-2 2z"/>
<path d="M243.7 236.4l-2 2.1 .2 .2zM243.7 236.4l.2 .3-2 2z"/>
<path d="M243.7 236.4l-2 2.1 .2 .2zM243.7 236.4l.2 .3-2 2z"/>
<path d="M243.7 227.9l-2 2 .2 .2zM243.7 227.9l.2 .2-2 2z"/>
<path d="M243.7 227.9l-2 2 .2 .2zM243.7 227.9l.2 .2-2 2z"/>
<path d="M244.6 236.4l-1.8 2.3 2-2zM244.6 236.4l-1.8 2.3-.2-.2z"/>
<path d="M244.6 227.9l-1.8 2.2 2-2zM244.6 227.9l-1.8 2.2-.2-.2z"/>
<path d="M254.1 220.4l-1.8 2.3 2-2zM254.1 220.4l-1.8 2.3-.2-.2z"/>
<path d="M263.8 220.4l-2 2.1 .3 .2zM263.8 220.4l.2 .3-1.9 2z"/>
<path d="M263.8 220.4l-2 2.1 .3 .2zM263.8 220.4l.2 .3-1.9 2z"/>
<path d="M264.7 220.4l-1.8 2.3 2.1-2zM264.7 220.4l-1.8 2.3-.2-.2z"/>
<path d="M182.4 252.4l-2 2.1 .2 .2zM182.4 252.4l.2 .3-2 2z"/>
<path d="M183 244.4l-2 2.1 .2 .2zM183 244.4l.2 .3-2 2z"/>
<path d="M183 252.4l-1.8 2.3 2-2zM183 252.4l-1.8 2.3-.2-.2z"/>
<path d="M183 252.4l-1.8 2.3 2-2zM183 252.4l-1.8 2.3-.2-.2z"/>
<path d="M183.9 244.4l-1.8 2.3 2-2zM183.9 244.4l-1.8 2.3-.2-.2z"/>
<path d="M183.9 244.4l-1.8 2.3 2-2zM183.9 244.4l-1.8 2.3-.2-.2z"/>
<path d="M194.7 244.4l-2 2.1 .2 .2zM194.7 244.4l.2 .3-2 2z"/>
<path d="M194.7 244.4l-1.8 2.3 2-2zM194.7 244.4l-1.8 2.3-.2-.2z"/>
<path d="M243.7 244.4l-2 2.1 .2 .2zM243.7 244.4l.2 .3-2 2z"/>
<path d="M243.7 244.4l-2 2.1 .2 .2zM243.7 244.4l.2 .3-2 2z"/>
<path d="M244.6 244.4l-1.8 2.3 2-2zM244.6 244.4l-1.8 2.3-.2-.2z"/>
<path d="M244.6 244.4l-1.8 2.3 2-2zM244.6 244.4l-1.8 2.3-.2-.2z"/>
<path d="M264.7 244.4l-2 2.1 .2 .2zM264.7 244.4l.3 .3-2.1 2z"/>
<path d="M264.7 244.4l-2 2.1 .2 .2zM264.7 244.4l.3 .3-2.1 2z"/>
<path d="M265.6 244.4l-1.8 2.3 2-2zM265.6 244.4l-1.8 2.3-.2-.2z"/>
<path d="M265.6 244.4l-1.8 2.3 2-2zM265.6 244.4l-1.8 2.3-.2-.2z"/>
<path d="M280.4 244.4l-2 2.1 .2 .2zM280.4 244.4l.2 .3-2 2z"/>
<path d="M280.4 244.4l-2 2.1 .2 .2zM280.4 244.4l.2 .3-2 2z"/>
<path d="M279.3 254.5l.2 .2 1.8-2.3zM281.3 252.4l.2 .3-2 2z"/>
<path d="M279.3 254.5l.2 .2 1.8-2.3zM281.3 252.4l.2 .3-2 2z"/>
<path d="M281.3 244.4l-1.8 2.3 2-2zM281.3 244.4l-1.8 2.3-.2-.2z"/>
<path d="M281.9 252.4l-1.8 2.3 2-2zM281.9 252.4l-1.8 2.3-.2-.2z"/>
<path d="M182.4 260.4l-1.8 2.3 2-2zM182.4 260.4l-1.8 2.3-.2-.2z"/>
<path d="M279.9 262.5l.2 .2 1.8-2.3zM281.9 260.4l.2 .3-2 2z"/>
</g>
<!-- layer: SECTION POINT -->
<g fill="#000" stroke="#000" stroke-width=".26">
<path d="M61.5 134.4l.4-.4zM62.5 133.3h.3l-.6 .3zM63 132.8l1.7-1.7 1.7 1.7zM67.1 133.6l.4 .4zM67.5 134l.4 .4zM378 134.4l.4-.4zM378.7 133.6l-.3 .4zM381.2 131.1l1.6 1.7h-3.3zM383.1 133.3l.5 .3zM384 134l.4 .4z"/>
<path d="M59 136.8l.5-.5h1.2zM59 136.8h1.7v-.5z"/>
<path d="M60.1 135.8h.7l-1.3 .5zM59.5 136.3h1.2l.1-.5z"/>
<path d="M60.1 135.8l.5-.5h.4zM60.1 135.8h.7l.2-.5z"/>
<path d="M60.6 135.3l.6-.5zM60.6 135.3h.4l.2-.5z"/>
<path d="M61.5 134.4l-.5 .4zM61 134.8l.5-.4z"/>
<path d="M62.2 133.6l.6-.3zM62.2 133.6l-.3 .4z"/>
<path d="M62.5 133.3l.3-.3h.5zM62.5 133.3l.8-.3z"/>
<path d="M62.8 133l1-.1zM62.8 133l1-.1z"/>
<path d="M63 132.8h1.4zM62.9 132.9l1.5-.1z"/>
<path d="M65 132.8h1.4zM65.5 132.9h.9z"/>
<path d="M65.5 132.9h.9l-.3 .1zM66.1 133h.5l-.2-.1z"/>
<path d="M66.1 133h.5v.3zM66.6 133v.3h.2z"/>
<path d="M66.6 133.3l.5 .3zM66.8 133.3l.3 .3z"/>
<path d="M67.9 134.4l.2 .4zM67.9 134.4l.2 .4h.3z"/>
<path d="M68.1 134.8h.3v.5zM68.4 134.8v.5h.4z"/>
<path d="M68.4 135.3h.4l-.3 .5zM68.8 135.3l-.3 .5h.8z"/>
<path d="M68.5 135.8h.8l-.6 .5zM68.7 136.3h1.1l-.5-.5z"/>
<path d="M68.7 136.3h1.1l-1.1 .5zM68.7 136.8h1.6l-.5-.5z"/>
<path d="M376.1 136.3l1.1 .5v-.5zM375.5 136.8l.6-.5 1.1 .5z"/>
<path d="M376.6 135.8l.6 .5 .1-.5zM376.6 135.8l.6 .5h-1.1z"/>
<path d="M377 135.3l.3 .5 .2-.5zM377 135.3l.3 .5h-.7z"/>
<path d="M377.5 134.8v.5l.2-.5zM377 135.3l.5-.5v.5z"/>
<path d="M378 134.4l-.3 .4zM378 134.4l-.3 .4h-.2z"/>
<path d="M379 133.3l-.2 .3 .5-.3zM379 133.3l-.3 .3z"/>
<path d="M379.3 133v.3l.5-.3zM379.3 133v.3h-.3z"/>
<path d="M379.4 132.9l.4 .1 .5-.1zM379.3 133l.1-.1 .4 .1z"/>
<path d="M379.5 132.8h1.4zM379.5 132.8l.8 .1z"/>
<path d="M381.5 132.8l1.4 .1zM381.5 132.8l1.4 .1z"/>
<path d="M382 132.9l1.1 .1zM382 132.9l1.1 .1z"/>
<path d="M382.6 133l.7 .3-.2-.3zM382.6 133l.7 .3z"/>
<path d="M383.1 133.3l.5 .3zM383.6 133.6l.4 .4z"/>
<path d="M384.4 134.4l.4 .4zM384.4 134.4l.4 .4z"/>
<path d="M384.6 134.8l.7 .5zM384.6 134.8l.7 .5h-.4z"/>
<path d="M384.9 135.3l.9 .5-.5-.5zM384.9 135.3l.9 .5h-.8z"/>
<path d="M385 135.8l1.3 .5-.5-.5zM385 135.8l1.3 .5h-1.1z"/>
<path d="M385.2 136.3l1.6 .5-.5-.5zM385.2 136.3l1.6 .5h-1.6z"/>
</g>
<g fill="none" stroke="#000" stroke-width=".26">
<path d="M60.7 136.8h-1.7l5.7-5.7 5.6 5.7M68.7 136.8h11.7M365.4 136.8h11.8M375.5 136.8l5.7-5.7 5.6 5.7h-1.6"/>
<circle cx="64.7" cy="136.8" r="4"/>
<circle cx="381.2" cy="136.8" r="4"/>
</g>
<!-- layer: 0 -->
<path d="M273.2 194.3l1-1 1 1M274.2 193.3v12.3h12.3" fill="none" stroke="#000" stroke-width=".26"/>
<!-- layer: INSULCLAD -->
<path d="M190.4 91.5h-8.9v6.9M211.5 91.5h9M241.6 91.5h9.3M272 91.5h9v13.1M181.5 116.5v13.7M281 122.7v34.7h-18.4M181.5 148.3v9.1h15.3M211.9 157.4h41.6" fill="none" stroke="#000" stroke-width=".26"/>
<g font-size="7.5">
<text x="67.7" y="262.4">Proposed First Floor</text>
<text x="68" y="270.7">Addition</text>
</g>
<g font-size="4.5">
<text x="23.8" y="18.5">Legend</text>
<text x="209.3" y="102.9">Bed</text>
<text x="209.4" y="107.9">4</text>
<text x="249.9" y="107.9">5</text>
<text x="250" y="102.9">Bed</text>
<text x="63.4" y="137.9">A</text>
<text x="379.6" y="137.9">A</text>
<text x="209.2" y="145.7">Rumpus</text>
<text x="249.6" y="148.2">Shr</text>
<text x="269.4" y="145.7">WIR</text>
<text x="209.2" y="150.7">Rm</text>
<text x="28.2" y="283.6">MR P &amp; MRS L LAM</text>
<text x="142.4" y="283.6">10 WIRRAWAY PLACE DOONSIDE NSW 2767</text>
<text x="293.2" y="283.9">1:100</text>
<text x="322.3" y="283.9">4 OF 8</text>
<text x="354.2" y="283.8">7807</text>
<text x="377.3" y="283.7">E</text>
</g>
<text font-size="3.2" x="366" y="283.8">/16</text>
<g font-size="2.6">
<text x="397.2" y="14.4">M.N.</text>
<text x="386.5" y="20.4">T.N.</text>
<text x="32.5" y="25.7">DP</text>
<text x="45.7" y="26">Downpipe</text>
<text x="177.6" y="25.5">55</text>
<text x="221.4" y="25.3">9835 O\A Frame</text>
<text x="282.5" y="25.5">55</text>
<text x="33.3" y="32.3">MH</text>
<text x="45.7" y="32">Manhole</text>
<text x="184.7" y="33.5">90</text>
<text x="209.5" y="33.5">5985</text>
<text x="238.3" y="33.4">90</text>
<text x="258.1" y="33.5">3580</text>
<text x="275" y="33.5">90</text>
<text x="29.6" y="37.1">RV</text>
<text x="45.7" y="38.4">Roof Ventilator</text>
<text x="34.8" y="43.9">s</text>
<text x="45.8" y="44.3">Smoke Detector</text>
<text x="183.6" y="49.5">805</text>
<text x="197.4" y="49.4">2170</text>
<text x="199.2" y="53.3">SO</text>
<text x="227.5" y="49.4">2170</text>
<text x="229.3" y="53.3">SO</text>
<text x="244.6" y="49.5">90</text>
<text x="258" y="49.4">2170</text>
<text x="259.7" y="53.3">SO</text>
<text x="273.9" y="49.5">805</text>
<text x="195.2" y="62.7">SS 1221</text>
<text x="225.4" y="62.7">SS 1221</text>
<text x="256.1" y="62.7">SS 1221</text>
<text x="198.3" y="69.7">W1</text>
<text x="228.5" y="69.7">W2</text>
<text x="259.3" y="69.7">W3</text>
<text x="165" y="90">DP &amp;</text>
<text x="343.4" y="90" transform="rotate(-90 343.4 90)">90</text>
<text x="351.4" y="89.7" transform="rotate(-90 351.4 89.7)">55</text>
<text x="89.4" y="90.2" transform="rotate(-90 89.4 90.2)">55</text>
<text x="97.4" y="90.4" transform="rotate(-90 97.4 90.4)">90</text>
<text x="165.1" y="92.9">Spreader</text>
<text x="287.3" y="94.2">DP &amp;</text>
<text x="287.5" y="97.2">Spreader</text>
<text x="97.3" y="110.9" transform="rotate(-90 97.3 110.9)">2875</text>
<text x="121.3" y="111.2" transform="rotate(-90 121.3 111.2)">1870</text>
<text x="125.2" y="109.3" transform="rotate(-90 125.2 109.3)">SO</text>
<text x="131" y="108.3" transform="rotate(-90 131 108.3)">=</text>
<text x="135.5" y="112.9" transform="rotate(-90 135.5 112.9)">SS 0618</text>
<text x="139.8" y="108.4">W8</text>
<text x="235.5" y="119.8">820</text>
<text x="299.2" y="114.5">W4</text>
<text x="308.9" y="119" transform="rotate(-90 308.9 119)">SS 0618</text>
<text x="313.5" y="114.3" transform="rotate(-90 313.5 114.3)">=</text>
<text x="319.3" y="117.5" transform="rotate(-90 319.3 117.5)">1870</text>
<text x="323.2" y="115.5" transform="rotate(-90 323.2 115.5)">SO</text>
<text x="343.4" y="116.9" transform="rotate(-90 343.4 116.9)">4095</text>
<text x="97.3" y="120.3" transform="rotate(-90 97.3 120.3)">70</text>
<text x="105.3" y="120.1" transform="rotate(-90 105.3 120.1)">70</text>
<text x="105.3" y="131.6" transform="rotate(-90 105.3 131.6)">1075</text>
<text x="109.2" y="129.9" transform="rotate(-90 109.2 129.9)">SW</text>
<text x="200.3" y="128.1">Dn</text>
<text x="206.8" y="127.9">s</text>
<text x="229.7" y="130.1">RV</text>
<text x="236.2" y="130">MH</text>
<text x="244" y="130.2">820</text>
<text x="359.2" y="130.6" transform="rotate(-90 359.2 130.6)">6585 O/A</text>
<text x="89.2" y="134.4" transform="rotate(-90 89.2 134.4)">6475 O\A Frame</text>
<text x="195.6" y="136.6">Provide</text>
<text x="343.3" y="132.2" transform="rotate(-90 343.3 132.2)">90</text>
<text x="351.2" y="134.4" transform="rotate(-90 351.2 134.4)">6475 O/A Frame</text>
<text x="97.4" y="142.7" transform="rotate(-90 97.4 142.7)">3350</text>
<text x="101.2" y="141.2" transform="rotate(-90 101.2 141.2)">SW</text>
<text x="121.3" y="143.1" transform="rotate(-90 121.3 143.1)">1870</text>
<text x="125.2" y="141.1" transform="rotate(-90 125.2 141.1)">SO</text>
<text x="131" y="140" transform="rotate(-90 131 140)">=</text>
<text x="139.8" y="140.2">W7</text>
<text x="195.6" y="142.4">handrail</text>
<text x="195.7" y="139.5">continuous</text>
<text x="244.2" y="141.4">720</text>
<text x="272.7" y="138.1">720</text>
<text x="105.3" y="148.1" transform="rotate(-90 105.3 148.1)">2275</text>
<text x="135.5" y="144.8" transform="rotate(-90 135.5 144.8)">SS 0618</text>
<text x="343.4" y="148.9" transform="rotate(-90 343.4 148.9)">2110</text>
<text x="89.4" y="161.6" transform="rotate(-90 89.4 161.6)">55</text>
<text x="97.4" y="161.5" transform="rotate(-90 97.4 161.5)">90</text>
<text x="105.4" y="161.5" transform="rotate(-90 105.4 161.5)">90</text>
<text x="343.4" y="161.6" transform="rotate(-90 343.4 161.6)">90</text>
<text x="165.4" y="165.4">DP &amp;</text>
<text x="288.1" y="165">DP &amp;</text>
<text x="288.2" y="167.9">Spreader</text>
<text x="351.4" y="162" transform="rotate(-90 351.4 162)">55</text>
<text x="165.5" y="168.3">Spreader</text>
<text x="202" y="188.1">W6</text>
<text x="256.7" y="188.1">W5</text>
<text x="0" y="194.3">ector - Existing</text>
<text x="198.2" y="201.6">SS 1215</text>
<text x="252.8" y="203.3">SS 1209</text>
<text x="252.3" y="209.2">Toughened</text>
<text x="253.6" y="206.3">Obscure</text>
<text x="287.6" y="206.5">Line of Existing Ground Floor</text>
<text x="287.7" y="209.5">Below Shown Dashed</text>
<text x="185.6" y="220.5">1445</text>
<text x="200.6" y="220.4">1570</text>
<text x="255.4" y="220.4">970</text>
<text x="265.2" y="220.5">90</text>
<text x="177.4" y="226.6">90</text>
<text x="202.6" y="224.3">SO</text>
<text x="209.5" y="227.9">5985</text>
<text x="237.6" y="224.8">90</text>
<text x="256.3" y="224.3">SO</text>
<text x="177.6" y="236.5">90</text>
<text x="186.4" y="236.5">1435</text>
<text x="216.6" y="236.5">4550</text>
<text x="237.8" y="236.5">90</text>
<text x="177.6" y="244.5">90</text>
<text x="184.7" y="244.4">1075</text>
<text x="188.2" y="240.3">SW</text>
<text x="214.9" y="244.5">4910</text>
<text x="238.1" y="244.5">90</text>
<text x="247.8" y="244.5">2010</text>
<text x="259.6" y="242.5">90</text>
<text x="268.3" y="244.5">1480</text>
<text x="282.4" y="244.5">90</text>
<text x="186.4" y="248.3">SW</text>
<text x="177.3" y="252.5">55</text>
<text x="221.4" y="252.3">9835 O/A Frame</text>
<text x="282.4" y="252.5">55</text>
<text x="225.2" y="260.3">9945 O/A</text>
<text x="19.6" y="283.8">FOR:</text>
<text x="137.2" y="283.6">AT:</text>
<text x="282.9" y="283.9">SCALE:</text>
<text x="311.5" y="283.9">SHEET:</text>
<text x="340.7" y="283.9">JOB NO:</text>
</g>
<g font-size="2.2">
<text x="183.1" y="124.6">12</text>
<text x="189.6" y="124.6">13141516</text>
<text x="183.1" y="131.6">11</text>
<text x="183.1" y="133.9">10</text>
<text x="183.6" y="136.3">9</text>
<text x="183.5" y="143.5">6</text>
<text x="183.6" y="141.1">7</text>
<text x="183.6" y="138.7">8</text>
<text x="183.5" y="145.9">5</text>
<text x="183.6" y="148.3">4</text>
<text x="183.6" y="155.1">3</text>
<text x="190.7" y="155.1">2</text>
</g>
</svg>
